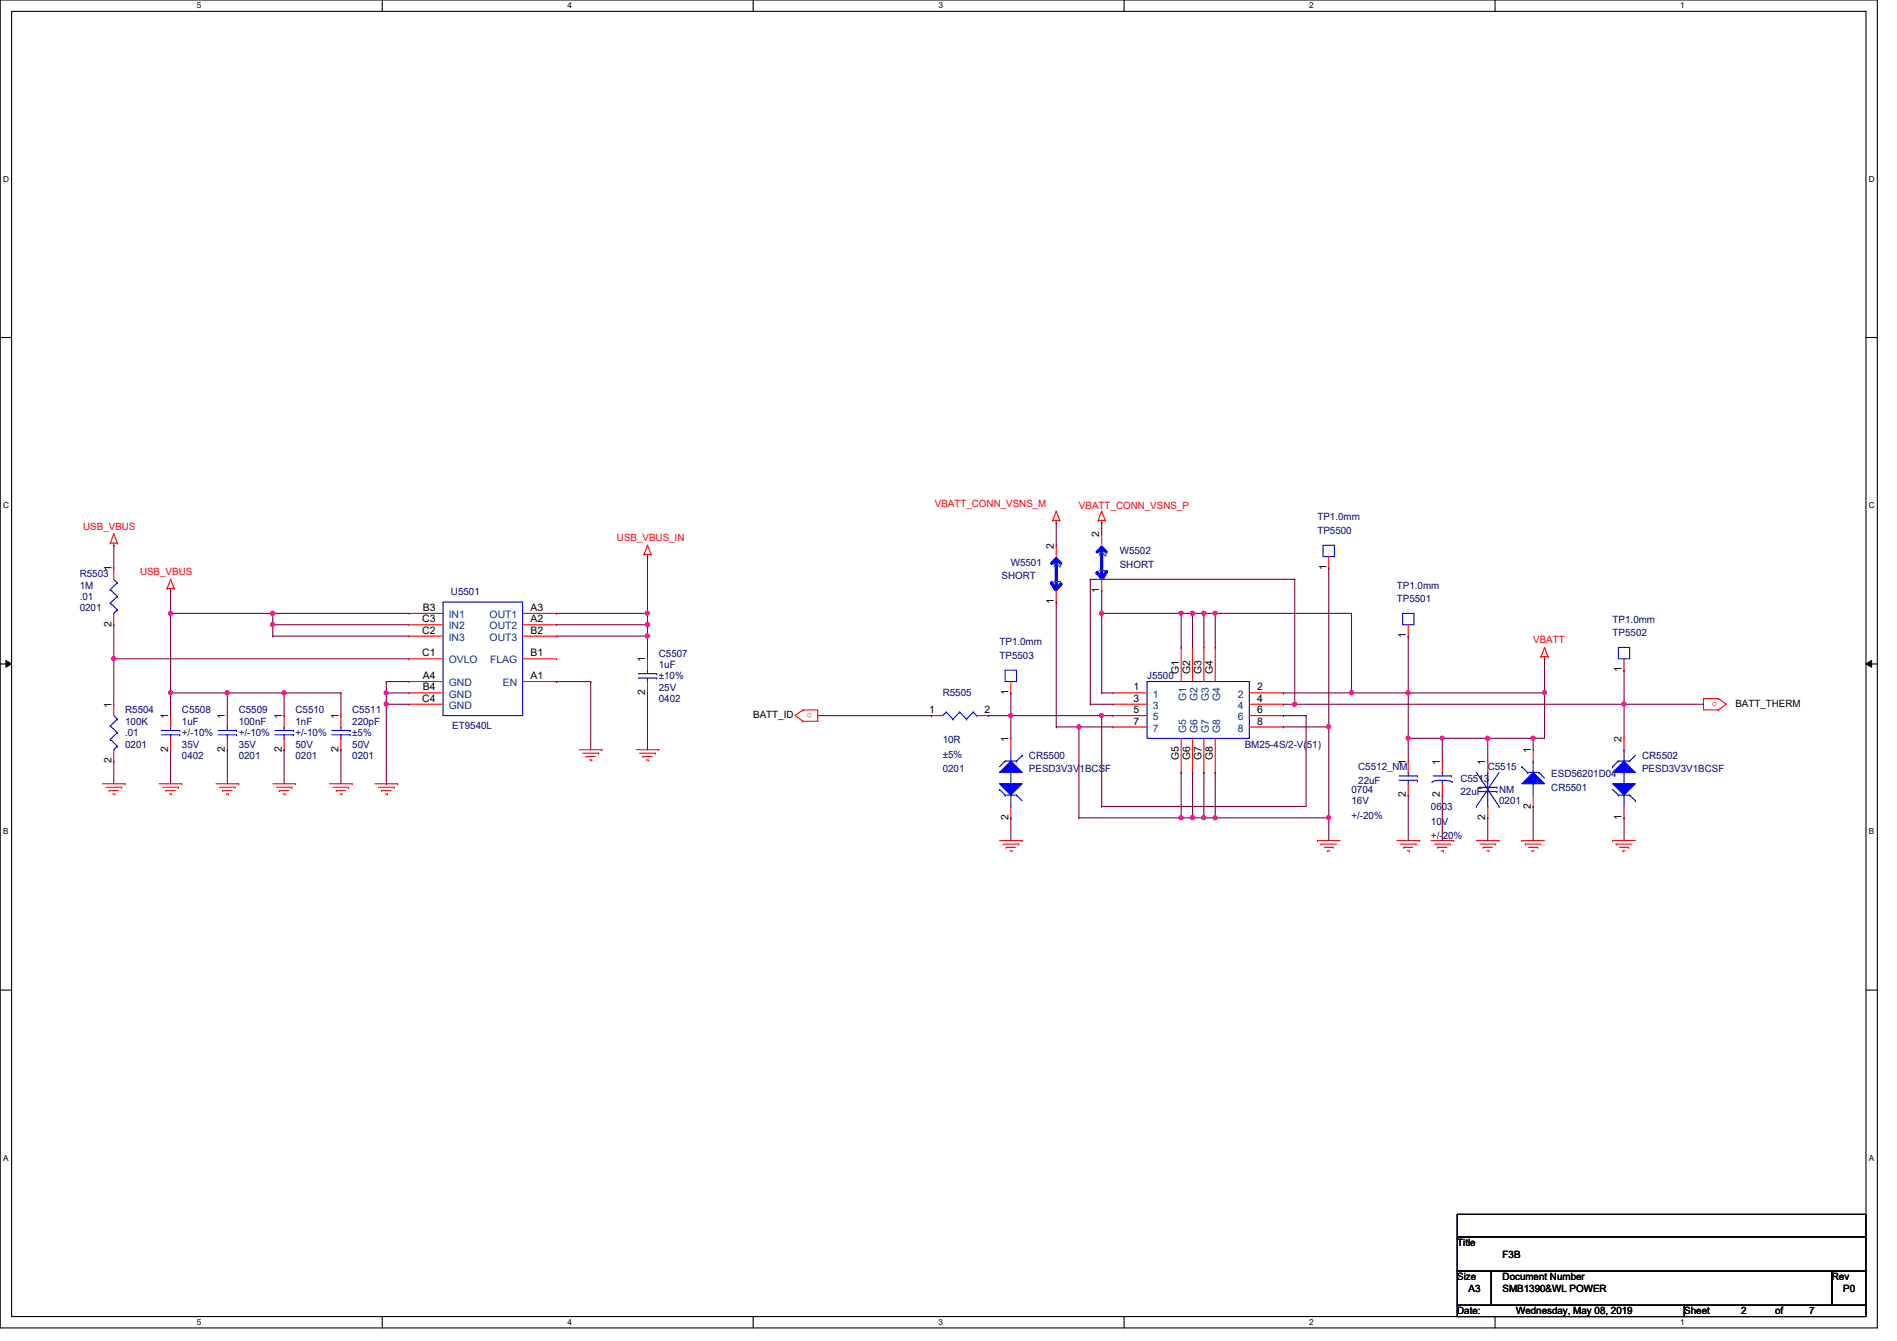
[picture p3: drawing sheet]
<svg xmlns="http://www.w3.org/2000/svg" width="297mm" height="210mm" viewBox="0 0 297 210" stroke-linecap="round" stroke-linejoin="round" font-family="sans-serif">
<path d="M0 0h294v207.9h-294zM1.8 1.8h290.4v204.3h-290.4z" fill="none" stroke="#000" stroke-width=".17"/>
<g fill="#fff">
<path d="M30.8 .2h.7v1.4h-.7z"/>
<path d="M30.8 206.2h.7v1.4h-.7z"/>
</g>
<path d="M59.9 0v1.8M59.9 206.1v1.8" fill="none" stroke="#000" stroke-width=".17"/>
<g fill="#fff">
<path d="M88.9 .2h.6v1.4h-.6z"/>
<path d="M88.9 206.2h.6v1.4h-.6z"/>
</g>
<path d="M117.9 0v1.8M117.9 206.1v1.8" fill="none" stroke="#000" stroke-width=".17"/>
<g fill="#fff">
<path d="M146.9 .2h.7v1.4h-.7z"/>
<path d="M146.9 206.2h.7v1.4h-.7z"/>
</g>
<path d="M176 0v1.8M176 206.1v1.8" fill="none" stroke="#000" stroke-width=".17"/>
<g fill="#fff">
<path d="M205 .2h.7v1.4h-.7z"/>
<path d="M205 206.2h.7v1.4h-.7z"/>
</g>
<path d="M234.1 0v1.8M234.1 206.1v1.8" fill="none" stroke="#000" stroke-width=".17"/>
<g fill="#fff">
<path d="M263.1 .2h.7v1.4h-.7z"/>
<path d="M263.1 206.2h.7v1.4h-.7z"/>
<path d="M.5 27.3h.9v1.4h-.9z"/>
<path d="M292.6 27.3h.9v1.4h-.9z"/>
<path d="M.5 78.4h.9v1.4h-.9z"/>
<path d="M292.6 78.4h.9v1.4h-.9z"/>
</g>
<path d="M0 52.8h1.8M292.2 52.8h1.8" fill="none" stroke="#000" stroke-width=".17"/>
<g fill="#fff">
<path d="M.5 129.5h.8v1.4h-.8z"/>
<path d="M292.6 129.5h.9v1.4h-.9z"/>
</g>
<path d="M0 103.9h1.8M292.2 103.9h1.8" fill="none" stroke="#000" stroke-width=".17"/>
<path d="M.9 103.4l.9 .5-.9 .5zM292.2 103.9l.9-.5v1z" fill="#000"/>
<path d="M.9 103.4l.9 .5-.9 .5zM292.2 103.9l.9-.5v1z" fill="none" stroke="#000" stroke-width=".16"/>
<g fill="#fff">
<path d="M.5 180.5h.8v1.4h-.8z"/>
<path d="M292.6 180.5h.9v1.4h-.9z"/>
</g>
<path d="M0 155h1.8M292.2 155h1.8M228.2 190.1h64v3.5h-64zM228.2 193.6h64v5.4h-64zM228.2 199h5.3v5.3h-5.3zM233.5 199h53.3v5.3h-53.3zM286.8 199h5.4v5.3h-5.4zM228.2 204.3h35.5v1.8h-35.5zM263.7 204.3h28.5v1.8h-28.5z" fill="none" stroke="#000" stroke-width=".17"/>
<g fill="none" stroke="#f00" stroke-width=".17">
<path d="M17.3 85h.1M17.3 85h1.1M17.8 85.3h.1M17.8 83.6h.1M17.8 85v.3M17.8 83.6l.6 1.4M17.8 83.6l-.5 1.4M18.4 85h.1M26.2 92.1h.1M26.2 92.1h1.1M26.7 92.5h.1M26.7 90.7h.1"/>
<path d="M26.7 92.1v.4M26.7 90.7l.6 1.4M26.7 90.7l-.5 1.4M27.3 92.1h.1M100.8 86.8h.1M100.8 86.8h1.1M101.4 87.1h.1M101.4 85.3h.1M101.4 86.8v.3M101.4 85.3l.5 1.5M101.4 85.3l-.6 1.5M101.9 86.8h.1"/>
<path d="M164.8 81.4h.1M164.8 81.4h1.1M165.4 81.8h.1M165.4 80h.1M165.4 81.4v.4M165.4 80l-.6 1.4M165.4 80l.5 1.4M165.9 81.4h.1M172 81.4h.1M172 81.4h1.1M172.5 81.8h.1M172.5 80h.1"/>
<path d="M172.5 81.4v.4M172.5 80l-.5 1.4M172.5 80l.6 1.4M173.1 81.4h.1M53.4 112h.1M53.4 117.3h.1M53.4 112v1.8M53.4 115.6v1.7M90.7 117.3h3.6M91.3 117.9h2.4M91.8 118.4h.1M91.8 118.4h1.4"/>
<path d="M92.3 119h.4M92.7 119h.1M93.7 117.9h.1M94.3 117.3h.1M99.6 117.3h3.6M100.2 117.9h2.4M100.7 118.4h.1M100.7 118.4h1.4M101.2 119h.4M101.6 119h.1M102.6 117.9h.1M103.2 117.3h.1"/>
<path d="M125.7 112.9h.1M125.7 111.1h.1M125.7 111.1h2.4v1.8h-2.4M125.7 111.1l-1.2 .9 1.2 .9M241.3 102.8h.1M241.3 102.8h1.1M241.8 103.1h.1M241.8 101.3h.1M241.8 102.8v.3M241.8 101.3l-.5 1.5M241.8 101.3l.6 1.5M242.4 102.8h.1"/>
<path d="M269.1 111.1h.1M269.1 109.3h.1M269.1 109.3h-2.4v1.8h2.4M269.1 109.3l1.2 .9-1.2 .9M16 122.7h3.6M16.6 123.2h2.4M17.1 123.7h.1M17.1 123.7h1.4M17.6 124.3h.4M18 124.3h.1M19 123.2h.1M19.6 122.7h.1"/>
<path d="M24.9 122.7h3.6M25.5 123.2h2.4M26 123.7h.1M26 123.7h1.4M26.5 124.3h.4M26.9 124.3h.1M27.9 123.2h.1M28.5 122.7h.1M33.8 122.7h3.6M34.4 123.2h2.4M34.9 123.7h.1M34.9 123.7h1.4"/>
<path d="M35.4 124.3h.4M35.8 124.3h.1M36.8 123.2h.1M37.4 122.7h.1M42.7 122.7h3.6M43.3 123.2h2.4M43.8 123.7h.1M43.8 123.7h1.4M44.3 124.3h.4M44.7 124.3h.1M45.7 123.2h.1M46.3 122.7h.1"/>
<path d="M51.6 122.7h3.6M52.2 123.2h2.4M52.7 123.7h.1M52.7 123.7h1.4M53.2 124.3h.3M53.5 124.3h.1M54.6 123.2h.1M55.2 122.7h.1M58.7 122.7h3.6M59.3 123.2h2.4M59.8 123.7h.1M59.8 123.7h1.4"/>
<path d="M60.3 124.3h.4M60.7 124.3h.1M61.7 123.2h.1M62.3 122.7h.1M156.5 131.6h3.6M157.1 132.1h2.4M157.6 132.6h.1M157.6 132.6h1.4M158.1 133.2h.4M158.5 133.2h.1M159.5 132.1h.1M160.1 131.6h.1"/>
<path d="M206.3 131.6h.1M206.3 131.6h3.5M206.8 132.1h.1M206.8 132.1h2.5M207.3 132.6h1.5M207.9 133.2h.1M207.9 133.2h.3M208.8 132.6h.1M218.7 131.6h3.6M219.3 132.1h2.4M219.8 132.6h.1M219.8 132.6h1.4"/>
<path d="M220.3 133.2h.4M220.7 133.2h.1M221.7 132.1h.1M222.3 131.6h.1M224.1 131.6h3.5M224.6 132.1h2.5M225.1 132.6h.1M225.1 132.6h1.5M225.7 133.2h.3M226 133.2h.1M227.1 132.1h.1M227.6 131.6h.1"/>
<path d="M231.2 131.6h3.5M231.7 132.1h2.5M232.2 132.6h.1M232.2 132.6h1.5M232.8 133.2h.3M233.1 133.2h.1M234.2 132.1h.1M234.7 131.6h.1M238.3 131.6h.1M238.3 131.6h3.5M238.8 132.1h.1M238.8 132.1h2.5"/>
<path d="M239.3 132.6h1.5M239.9 133.2h.1M239.9 133.2h.3M240.8 132.6h.1M252.5 131.6h.1M252.5 131.6h3.6M253.1 132.1h.1M253.1 132.1h2.4M253.6 132.6h1.4M254.1 133.2h.1M254.1 133.2h.4M255 132.6h.1"/>
</g>
<path d="M51.9 114.3h2.9M51.9 115h2.9M53.4 113.8h.1M53.4 115.6h.1M53.4 113.8v.5M53.4 115v.6M54.8 114.3h.1M54.8 115h.1" fill="none" stroke="#00f" stroke-width=".17"/>
<path d="M252.5 122.7h3.6l-1.8 1.8z" fill="#00f"/>
<path d="M252.5 122.7h3.6l-1.8 1.8zM252.5 123.6l.9 .9M253.4 124.5h.1M253.4 124.5h1.8M254.3 124.5h.1M254.3 120.9h.1M254.3 120.9v1.8M254.3 124.5v1.7M255.2 124.5h.1M255.2 124.5l.9 .8M256.1 125.3h.1" fill="none" stroke="#00f" stroke-width=".17"/>
<path d="M252.5 120.9l1.8-1.8 1.8 1.8z" fill="#00f"/>
<g fill="none" stroke="#00f" stroke-width=".17">
<path d="M148.2 111.5h.1M148.2 111.5l-.6 .5M148.2 111.5l1 1.1M149.2 112.6h.1M150.3 111.5h.1M150.3 111.5l-1.1 1.1M150.3 111.5l1 1.1M151.3 112.6h.1M152.4 111.5h.1M152.4 111.5l-1.1 1.1M152.4 111.5l.5 .5M152.9 112h.1"/>
<path d="M253.4 119.1h.1M253.4 119.1h1.8M253.4 119.1l-.9 .9M254.3 117.3h.1M254.3 117.3v1.8M255.2 119.1h.1M256.1 118.2l-.9 .9M252.5 120.9l1.8-1.8 1.8 1.8zM252.5 120h.1"/>
</g>
<path d="M145.8 112h.1M145.8 112h1.8M152.9 112h1.8M154.7 112h.1M254.3 115.6h.1M254.3 115.6v1.7M254.3 128h.1M254.3 126.2v1.8" fill="none" stroke="#f00" stroke-width=".17"/>
<path d="M238.3 122.7l1.8-1.8 1.7 1.8z" fill="#00f"/>
<g fill="none" stroke="#00f" stroke-width=".17">
<path d="M69.4 94.2h12.4v17.8h-12.4zM207.2 85.3h1.8v1.8h-1.8zM219.6 96h1.8v1.8h-1.8zM17.3 113.6h.1M17.3 115.7h.1M17.3 113.6l1.1 1.1M17.3 115.7l1.1 1.1M17.8 117.3h.1M17.8 112l.6 .6M18.4 112.6h.1M18.4 114.7h.1M18.4 116.8h.1"/>
<path d="M18.4 112.6l-1.1 1M18.4 114.7l-1.1 1M18.4 116.8l-.6 .5M43 114.3h2.9M43 115h2.9M44.5 113.8h.1M44.5 115.6h.1M44.5 113.8v.5M44.5 115v.6M45.9 114.3h.1M45.9 115h.1M99.9 105.5h2.9"/>
<path d="M99.9 106.1h2.9M101.4 104.9h.1M101.4 106.7h.1M101.4 104.9v.6M101.4 106.1v.6M102.8 105.5h.1M102.8 106.1h.1M179.6 106.7h16v8.9h-16zM240.1 119.1h.1M240.1 119.1v1.8M224.4 121.5h2.9M225.8 120.9h.1"/>
<path d="M225.8 122.7h.1M225.8 120.9v.6M225.8 122.1v.6M227.3 121.5h.1M227.4 122.5a2.93 2.93 0 0 0-2.1-.4 1.19 1.19 0 0 0-1.1 .4M231.2 126.2h.1M231.2 120.9l3.5 5.3M231.5 123.2h2.9M231.5 123.9h2.9M233 120.9h.1M233 126.2h.1M233 120.9v2.3"/>
<path d="M233 123.9v2.3M234.4 123.2h.1M234.4 123.9h.1M234.7 126.2h.1M234.7 120.9l-3.5 5.3M238.3 122.7l1.8-1.8 1.7 1.8zM238.3 120h.1M238.3 120l.9 .9M239.2 120.9h.1M239.2 120.9h1.8M240.1 122.7h.1M240.1 122.7v1.8"/>
<path d="M241 120.9h.1M241 120.9l.8 .9"/>
</g>
<g fill="none" stroke="#f00" stroke-width=".17">
<path d="M64 96h.1M64 97.8h.1M64 99.6h.1M64 96h5.4M64 97.8h5.4M64 99.6h5.4M81.8 96h5.4M81.8 97.8h5.4M81.8 99.6h5.4M87.2 96h.1M87.2 97.8h.1M87.2 99.6h.1"/>
<path d="M208.1 88.9h.1M208.1 87.1v1.8M220.5 99.6h.1M220.5 97.8v1.8M17.8 110.2h.1M17.8 119.1h.1M17.8 110.2v1.8M17.8 117.3v1.8M44.5 112h.1M44.5 117.3h.1M44.5 112v1.8M44.5 115.6v1.7"/>
<path d="M64 108.5h.1M64 106.7h.1M64 103.1h.1M64 110.2h.1M64 108.5h5.4M64 106.7h5.4M64 103.1h5.4M64 110.2h5.4M81.8 106.7h5.4M81.8 103.1h5.4M87.2 106.7h.1M87.2 103.1h.1"/>
<path d="M101.4 103.1h.1M101.4 108.5h.1M101.4 103.1v1.8M101.4 106.7v1.8M174.3 108.5h.1M174.3 113.8h.1M174.3 110.2h.1M174.3 112h.1M174.3 108.5h5.3M174.3 110.2h5.3M174.3 113.8h5.3M174.3 112h5.3"/>
<path d="M185 101.3h.1M185 101.3v5.4M185 115.6v5.3M186.7 101.3h.1M186.7 101.3v5.4M186.7 115.6v5.3M188.5 101.3h.1M188.5 101.3v5.4M188.5 115.6v5.3M190.3 101.3h.1M190.3 101.3v5.4M190.3 115.6v5.3"/>
<path d="M195.6 108.5h5.4M195.6 110.2h5.4M195.6 113.8h5.4M195.6 112h5.4M201 108.5h.1M201 112h.1M201 110.2h.1M201 113.8h.1M225.8 119.1h.1M225.8 119.1v1.8M233 119.1h.1M233 119.1v1.8"/>
<path d="M240.1 117.3h.1M240.1 117.3v1.8M185 120.9h.1M186.7 120.9h.1M188.5 120.9h.1M190.3 120.9h.1M225.8 124.5h.1M225.8 122.7v1.8M233 128h.1M233 126.2v1.8M240.1 126.2h.1M240.1 124.5v1.7"/>
</g>
<path d="M165.6 87.7l.5 .5" fill="none" stroke="#00f" stroke-width=".51"/>
<circle cx="165.6" cy="87.7" r=".25" fill="#00f"/>
<path d="M165.4 87.5l-.7 .7" fill="none" stroke="#00f" stroke-width=".51"/>
<circle cx="165.4" cy="87.5" r=".25" fill="#00f"/>
<path d="M165.4 88v3.9" fill="none" stroke="#00f" stroke-width=".51"/>
<circle cx="165.4" cy="88" r=".25" fill="#00f"/>
<path d="M166.1 91.4l-.7 .9" fill="none" stroke="#00f" stroke-width=".51"/>
<circle cx="166.1" cy="91.4" r=".25" fill="#00f"/>
<path d="M164.7 91.2l.5 1.1" fill="none" stroke="#00f" stroke-width=".51"/>
<circle cx="164.7" cy="91.2" r=".25" fill="#00f"/>
<path d="M165.4 94.2h.1M165.4 85.3h.1M165.4 85.3v1.8M165.4 92.5v1.7" fill="none" stroke="#f00" stroke-width=".17"/>
<path d="M172.3 85.9l-.5 .5" fill="none" stroke="#00f" stroke-width=".51"/>
<circle cx="172.3" cy="85.9" r=".25" fill="#00f"/>
<path d="M172.5 85.7l.7 .7" fill="none" stroke="#00f" stroke-width=".51"/>
<circle cx="172.5" cy="85.7" r=".25" fill="#00f"/>
<path d="M172.5 86.2v3.9" fill="none" stroke="#00f" stroke-width=".51"/>
<circle cx="172.5" cy="86.2" r=".25" fill="#00f"/>
<path d="M171.8 89.6l.7 .9" fill="none" stroke="#00f" stroke-width=".51"/>
<circle cx="171.8" cy="89.6" r=".25" fill="#00f"/>
<path d="M173.2 89.5l-.5 1" fill="none" stroke="#00f" stroke-width=".51"/>
<circle cx="173.2" cy="89.5" r=".25" fill="#00f"/>
<g fill="none" stroke="#f00" stroke-width=".17">
<path d="M17.8 88.9h.1M17.8 97.8h.1M17.8 88.9v1.8M17.8 96v1.8M172.5 92.5h.1M172.5 83.6h.1M172.5 83.6v1.7M172.5 90.7v1.8M26.7 112h.1M26.7 117.3h.1M26.7 112v1.8M26.7 115.6v1.7"/>
<path d="M35.6 112h.1M35.6 117.3h.1M35.6 112v1.8M35.6 115.6v1.7M158.3 108.5h.1M158.3 106.7v1.8M220.5 119.1h.1M220.5 119.1v1.8M254.3 104.9h.1M254.3 103.1v1.8M220.5 124.5h.1M220.5 122.7v1.8"/>
</g>
<g fill="none" stroke="#00f" stroke-width=".17">
<path d="M17.3 92.3h.1M17.3 94.4h.1M17.3 92.3l1.1 1M17.3 94.4l1.1 1.1M17.8 96h.1M17.8 90.7l.6 .5M18.4 91.2h.1M18.4 93.3h.1M18.4 95.5h.1M18.4 91.2l-1.1 1.1M18.4 93.3l-1.1 1.1M18.4 95.5l-.6 .5"/>
<path d="M25.3 114.3h2.8M25.3 115h2.8M26.7 113.8h.1M26.7 115.6h.1M26.7 113.8v.5M26.7 115v.6M28.1 114.3h.1M28.1 115h.1M34.2 114.3h2.8M34.2 115h2.8M35.6 113.8h.1M35.6 115.6h.1"/>
<path d="M35.6 113.8v.5M35.6 115v.6M37 114.3h.1M37 115h.1M157.4 104.9h1.8v1.8h-1.8zM253.4 101.3h1.8v1.8h-1.8zM219.1 121.5h2.9M219.1 122.1h2.9M220.5 120.9h.1M220.5 122.7h.1M220.5 120.9v.6M220.5 122.1v.6"/>
<path d="M222 121.5h.1M222 122.1h.1"/>
</g>
<path d="M158.3 119.1l1.8 1.8h-3.6z" fill="#00f"/>
<path d="M157.4 119.1h.1M157.4 119.1l-.9 .9M157.4 119.1h1.8M158.3 119.1l1.8 1.8h-3.6zM158.3 119.1h.1M158.3 117.3v1.8M159.2 119.1h.1M160.1 118.2h.1M160.1 118.2l-.9 .9M158.3 122.7h.1M158.3 120.9v1.8" fill="none" stroke="#00f" stroke-width=".17"/>
<path d="M156.5 122.7h3.6l-1.8 1.8z" fill="#00f"/>
<path d="M156.5 122.7h3.6l-1.8 1.8zM156.5 123.6h.1M156.5 123.6l.9 .9M157.4 124.5h.1M157.4 124.5h1.8M158.3 126.2h.1M158.3 124.5v1.7M159.2 124.5h.1M159.2 124.5l.9 .8" fill="none" stroke="#00f" stroke-width=".17"/>
<path d="M158.3 115.6h.1M158.3 115.6v1.7M158.3 128h.1M158.3 126.2v1.8" fill="none" stroke="#f00" stroke-width=".17"/>
<path d="M17.8 85.3h.1M17.8 85.3v3.6M26.7 92.5h.1M26.7 96h.1M26.7 92.5v3.5M26.7 96h16M101.4 87.1h.1M101.4 87.1v8.9" fill="none" stroke="#800040" stroke-width=".17"/>
<circle cx="42.7" cy="96" r=".32" fill="#f0f"/>
<circle cx="42.7" cy="96" r=".32" fill="none" stroke="#f0f" stroke-width=".17"/>
<path d="M26.7 96h.1M26.7 96v12.5" fill="none" stroke="#800040" stroke-width=".17"/>
<circle cx="26.7" cy="108.4" r=".32" fill="#f0f"/>
<circle cx="26.7" cy="108.4" r=".32" fill="none" stroke="#f0f" stroke-width=".17"/>
<circle cx="26.7" cy="96" r=".32" fill="#f0f"/>
<circle cx="26.7" cy="96" r=".32" fill="none" stroke="#f0f" stroke-width=".17"/>
<path d="M42.7 96h.1M42.7 96v1.8M42.7 96h21.3M87.2 96h14.2M101.4 96h.1" fill="none" stroke="#800040" stroke-width=".17"/>
<circle cx="101.4" cy="96" r=".32" fill="#f0f"/>
<circle cx="101.4" cy="96" r=".32" fill="none" stroke="#f0f" stroke-width=".17"/>
<path d="M17.8 97.8h.1M17.8 97.8v5.3M42.7 97.8h.1M42.7 97.8h21.3M101.4 96h.1M101.4 96v1.8" fill="none" stroke="#800040" stroke-width=".17"/>
<circle cx="42.7" cy="97.8" r=".32" fill="#f0f"/>
<circle cx="42.7" cy="97.8" r=".32" fill="none" stroke="#f0f" stroke-width=".17"/>
<path d="M42.7 97.8h.1M42.7 97.8v1.8M87.2 97.8h14.2M101.4 97.8h.1" fill="none" stroke="#800040" stroke-width=".17"/>
<circle cx="101.4" cy="97.8" r=".32" fill="#f0f"/>
<circle cx="101.4" cy="97.8" r=".32" fill="none" stroke="#f0f" stroke-width=".17"/>
<path d="M42.7 99.6h.1M42.7 99.6h21.3M87.2 99.6h14.2M101.4 97.8h.1M101.4 99.6h.1M101.4 97.8v1.8" fill="none" stroke="#800040" stroke-width=".17"/>
<circle cx="101.4" cy="99.5" r=".32" fill="#f0f"/>
<circle cx="101.4" cy="99.5" r=".32" fill="none" stroke="#f0f" stroke-width=".17"/>
<path d="M101.4 99.6h.1M101.4 99.6v3.5M17.8 103.1h.1M17.8 103.1h46.2M17.8 103.1v7.1" fill="none" stroke="#800040" stroke-width=".17"/>
<circle cx="17.8" cy="103.1" r=".32" fill="#f0f"/>
<circle cx="17.8" cy="103.1" r=".32" fill="none" stroke="#f0f" stroke-width=".17"/>
<path d="M26.7 108.5h.1M26.7 108.5h17.8M26.7 108.5v3.5M35.6 108.5h.1M35.6 108.5v3.5" fill="none" stroke="#800040" stroke-width=".17"/>
<circle cx="44.5" cy="108.4" r=".32" fill="#f0f"/>
<circle cx="44.5" cy="108.4" r=".32" fill="none" stroke="#f0f" stroke-width=".17"/>
<circle cx="35.6" cy="108.4" r=".32" fill="#f0f"/>
<circle cx="35.6" cy="108.4" r=".32" fill="none" stroke="#f0f" stroke-width=".17"/>
<g fill="none" stroke="#800040" stroke-width=".17">
<path d="M17.8 119.1h.1M17.8 119.1v3.6M26.7 117.3h.1M26.7 117.3v5.4M35.6 117.3h.1M35.6 117.3v5.4M44.5 108.5h.1M44.5 117.3h.1M44.5 108.5v3.5M44.5 117.3v5.4M44.5 108.5h8.9M53.4 108.5h.1"/>
<path d="M53.4 117.3h.1M53.4 108.5v3.5M53.4 117.3v5.4M60.5 110.2h.1M60.5 108.5h.1M60.5 108.5h3.5M60.5 108.5v1.7M101.4 108.5h.1M101.4 108.5v8.8M220.5 108.5h.1M220.5 115.6h.1M220.5 108.5h21.3"/>
<path d="M220.5 108.5v7.1M220.5 115.6h5.3M225.8 115.6h.1M225.8 115.6v3.5"/>
</g>
<circle cx="225.8" cy="115.5" r=".32" fill="#f0f"/>
<circle cx="225.8" cy="115.5" r=".32" fill="none" stroke="#f0f" stroke-width=".17"/>
<circle cx="220.5" cy="115.5" r=".32" fill="#f0f"/>
<circle cx="220.5" cy="115.5" r=".32" fill="none" stroke="#f0f" stroke-width=".17"/>
<path d="M220.5 99.6h.1M220.5 99.6v8.9M220.5 115.6h.1M220.5 115.6v3.5M225.8 115.6h7.2M233 115.6h.1M240.1 115.6h.1M240.1 115.6v1.7" fill="none" stroke="#800040" stroke-width=".17"/>
<circle cx="220.5" cy="108.4" r=".32" fill="#f0f"/>
<circle cx="220.5" cy="108.4" r=".32" fill="none" stroke="#f0f" stroke-width=".17"/>
<path d="M240.1 115.6h.1M240.1 115.6h1.7" fill="none" stroke="#800040" stroke-width=".17"/>
<circle cx="240" cy="115.5" r=".32" fill="#f0f"/>
<circle cx="240" cy="115.5" r=".32" fill="none" stroke="#f0f" stroke-width=".17"/>
<path d="M185 120.9h.1M185 128h.1M185 120.9v7.1M185 128h1.7" fill="none" stroke="#800040" stroke-width=".17"/>
<circle cx="186.7" cy="128" r=".32" fill="#f0f"/>
<circle cx="186.7" cy="128" r=".32" fill="none" stroke="#f0f" stroke-width=".17"/>
<circle cx="184.9" cy="128" r=".32" fill="#f0f"/>
<circle cx="184.9" cy="128" r=".32" fill="none" stroke="#f0f" stroke-width=".17"/>
<g fill="none" stroke="#800040" stroke-width=".17">
<path d="M170.7 90.7h.1M170.7 90.7v19.5M172.5 92.5h.1M172.5 92.5v3.5M211.6 96h.1M211.6 96v12.5M170.7 110.2h.1M170.7 110.2h3.6M172.5 108.5h.1M172.5 108.5h1.8M201 112h.1M201 112h3.5"/>
<path d="M211.6 108.5h.1M211.6 108.5h8.9"/>
</g>
<circle cx="211.6" cy="108.4" r=".32" fill="#f0f"/>
<circle cx="211.6" cy="108.4" r=".32" fill="none" stroke="#f0f" stroke-width=".17"/>
<path d="M165.4 113.8h.1M165.4 113.8h3.5M168.9 113.8h.1M168.9 113.8v14.2M204.5 112h.1M204.5 112v14.2" fill="none" stroke="#800040" stroke-width=".17"/>
<circle cx="168.9" cy="113.8" r=".32" fill="#f0f"/>
<circle cx="168.9" cy="113.8" r=".32" fill="none" stroke="#f0f" stroke-width=".17"/>
<path d="M208.1 113.8h.1M208.1 113.8v17.8M168.9 128h.1M168.9 128h16.1M208.1 128h.1" fill="none" stroke="#800040" stroke-width=".17"/>
<circle cx="208" cy="128" r=".32" fill="#f0f"/>
<circle cx="208" cy="128" r=".32" fill="none" stroke="#f0f" stroke-width=".17"/>
<path d="M172.5 96h.1M172.5 96h12.5M254.3 110.2h.1M254.3 104.9h.1M254.3 104.9v10.7M254.3 110.2h12.4M254.3 128h.1M254.3 128v3.6" fill="none" stroke="#800040" stroke-width=".17"/>
<circle cx="254.3" cy="110.2" r=".32" fill="#f0f"/>
<circle cx="254.3" cy="110.2" r=".32" fill="none" stroke="#f0f" stroke-width=".17"/>
<path d="M165.4 94.2h.1M165.4 94.2v19.6M172.5 81.8h.1M172.5 96h.1M172.5 81.8v1.8M172.5 96v12.5M201 110.2h.1M201 113.8h.1M201 108.5h.1M201 110.2h1.7M201 113.8h7.1M201 108.5h10.6" fill="none" stroke="#800040" stroke-width=".17"/>
<circle cx="172.5" cy="96" r=".32" fill="#f0f"/>
<circle cx="172.5" cy="96" r=".32" fill="none" stroke="#f0f" stroke-width=".17"/>
<path d="M208.1 88.9h.1M208.1 88.9v24.9" fill="none" stroke="#800040" stroke-width=".17"/>
<circle cx="208" cy="113.8" r=".32" fill="#f0f"/>
<circle cx="208" cy="113.8" r=".32" fill="none" stroke="#f0f" stroke-width=".17"/>
<path d="M165.4 81.8h.1M165.4 81.8v3.5M154.7 112h.1M154.7 112h3.6M241.8 103.1h.1M241.8 103.1v5.4M220.5 124.5h.1M220.5 124.5v7.1M225.8 124.5h.1M225.8 124.5v7.1M240.1 126.2h.1M240.1 126.2v5.4" fill="none" stroke="#800040" stroke-width=".17"/>
<circle cx="241.8" cy="108.4" r=".32" fill="#f0f"/>
<circle cx="241.8" cy="108.4" r=".32" fill="none" stroke="#f0f" stroke-width=".17"/>
<g fill="none" stroke="#800040" stroke-width=".17">
<path d="M128.1 112h17.7M145.8 112h.1M158.3 108.5h.1M158.3 112h.1M158.3 108.5v3.5M158.3 112h16M168.9 113.8h.1M168.9 113.8h5.4M172.5 112h.1M241.8 108.5h.1M241.8 108.5v7.1M158.3 128h.1"/>
<path d="M158.3 128v3.6"/>
</g>
<circle cx="172.5" cy="112" r=".32" fill="#f0f"/>
<circle cx="172.5" cy="112" r=".32" fill="none" stroke="#f0f" stroke-width=".17"/>
<circle cx="158.3" cy="112" r=".32" fill="#f0f"/>
<circle cx="158.3" cy="112" r=".32" fill="none" stroke="#f0f" stroke-width=".17"/>
<path d="M190.3 96h.1M190.3 96v5.3M190.3 96h21.3M158.3 112h.1M158.3 112v3.6M172.5 112h.1M172.5 112v14.2M172.5 126.2h.1M172.5 126.2h32" fill="none" stroke="#800040" stroke-width=".17"/>
<circle cx="190.3" cy="96" r=".32" fill="#f0f"/>
<circle cx="190.3" cy="96" r=".32" fill="none" stroke="#f0f" stroke-width=".17"/>
<path d="M170.7 90.7h.1M170.7 90.7h32M188.5 96h.1M188.5 96v5.3M188.5 96h1.8M202.7 90.7h.1M202.7 90.7v19.5" fill="none" stroke="#800040" stroke-width=".17"/>
<circle cx="202.7" cy="110.2" r=".32" fill="#f0f"/>
<circle cx="202.7" cy="110.2" r=".32" fill="none" stroke="#f0f" stroke-width=".17"/>
<path d="M186.7 96h.1M186.7 96v5.3M186.7 96h1.8M202.7 110.2h.1M202.7 110.2h51.6" fill="none" stroke="#800040" stroke-width=".17"/>
<circle cx="188.5" cy="96" r=".32" fill="#f0f"/>
<circle cx="188.5" cy="96" r=".32" fill="none" stroke="#f0f" stroke-width=".17"/>
<path d="M185 96h.1M185 96v5.3M185 96h1.7" fill="none" stroke="#800040" stroke-width=".17"/>
<circle cx="186.7" cy="96" r=".32" fill="#f0f"/>
<circle cx="186.7" cy="96" r=".32" fill="none" stroke="#f0f" stroke-width=".17"/>
<circle cx="184.9" cy="96" r=".32" fill="#f0f"/>
<circle cx="184.9" cy="96" r=".32" fill="none" stroke="#f0f" stroke-width=".17"/>
<path d="M190.3 120.9h.1M190.3 128h.1M190.3 120.9v7.1M190.3 128h17.8" fill="none" stroke="#800040" stroke-width=".17"/>
<circle cx="190.3" cy="128" r=".32" fill="#f0f"/>
<circle cx="190.3" cy="128" r=".32" fill="none" stroke="#f0f" stroke-width=".17"/>
<path d="M188.5 120.9h.1M188.5 120.9v7.1" fill="none" stroke="#800040" stroke-width=".17"/>
<circle cx="188.5" cy="128" r=".32" fill="#f0f"/>
<circle cx="188.5" cy="128" r=".32" fill="none" stroke="#f0f" stroke-width=".17"/>
<path d="M233 115.6h.1M233 115.6v3.5M186.7 120.9h.1M186.7 128h.1M186.7 128h3.6M186.7 120.9v7.1M188.5 128h.1M233 128h.1M233 128v3.6" fill="none" stroke="#800040" stroke-width=".17"/>
<circle cx="232.9" cy="115.5" r=".32" fill="#f0f"/>
<circle cx="232.9" cy="115.5" r=".32" fill="none" stroke="#f0f" stroke-width=".17"/>
<path d="M60.5 106.7h.1M60.5 108.5h.1M60.5 106.7h3.5M60.5 106.7v1.8M87.2 106.7h.1M87.2 106.7h5.3M92.5 106.7h.1M92.5 106.7v10.6M233 115.6h7.1M240.1 115.6h.1" fill="none" stroke="#800040" stroke-width=".17"/>
<circle cx="60.5" cy="108.4" r=".32" fill="#f0f"/>
<circle cx="60.5" cy="108.4" r=".32" fill="none" stroke="#f0f" stroke-width=".17"/>
<path d="M60.5 110.2h.1M60.5 110.2h3.5M60.5 110.2v12.5M60.5 122.7h.1" fill="none" stroke="#800040" stroke-width=".17"/>
<circle cx="60.5" cy="110.2" r=".32" fill="#f0f"/>
<circle cx="60.5" cy="110.2" r=".32" fill="none" stroke="#f0f" stroke-width=".17"/>
<circle cx="42.7" cy="96" r=".32" fill="#f0f"/>
<circle cx="42.7" cy="96" r=".32" fill="none" stroke="#f0f" stroke-width=".17"/>
<circle cx="26.7" cy="108.4" r=".32" fill="#f0f"/>
<circle cx="26.7" cy="108.4" r=".32" fill="none" stroke="#f0f" stroke-width=".17"/>
<circle cx="26.7" cy="96" r=".32" fill="#f0f"/>
<circle cx="26.7" cy="96" r=".32" fill="none" stroke="#f0f" stroke-width=".17"/>
<circle cx="101.4" cy="96" r=".32" fill="#f0f"/>
<circle cx="101.4" cy="96" r=".32" fill="none" stroke="#f0f" stroke-width=".17"/>
<circle cx="42.7" cy="97.8" r=".32" fill="#f0f"/>
<circle cx="42.7" cy="97.8" r=".32" fill="none" stroke="#f0f" stroke-width=".17"/>
<circle cx="101.4" cy="97.8" r=".32" fill="#f0f"/>
<circle cx="101.4" cy="97.8" r=".32" fill="none" stroke="#f0f" stroke-width=".17"/>
<circle cx="101.4" cy="99.5" r=".32" fill="#f0f"/>
<circle cx="101.4" cy="99.5" r=".32" fill="none" stroke="#f0f" stroke-width=".17"/>
<circle cx="17.8" cy="103.1" r=".32" fill="#f0f"/>
<circle cx="17.8" cy="103.1" r=".32" fill="none" stroke="#f0f" stroke-width=".17"/>
<circle cx="44.5" cy="108.4" r=".32" fill="#f0f"/>
<circle cx="44.5" cy="108.4" r=".32" fill="none" stroke="#f0f" stroke-width=".17"/>
<circle cx="35.6" cy="108.4" r=".32" fill="#f0f"/>
<circle cx="35.6" cy="108.4" r=".32" fill="none" stroke="#f0f" stroke-width=".17"/>
<circle cx="225.8" cy="115.5" r=".32" fill="#f0f"/>
<circle cx="225.8" cy="115.5" r=".32" fill="none" stroke="#f0f" stroke-width=".17"/>
<circle cx="220.5" cy="115.5" r=".32" fill="#f0f"/>
<circle cx="220.5" cy="115.5" r=".32" fill="none" stroke="#f0f" stroke-width=".17"/>
<circle cx="220.5" cy="108.4" r=".32" fill="#f0f"/>
<circle cx="220.5" cy="108.4" r=".32" fill="none" stroke="#f0f" stroke-width=".17"/>
<circle cx="240" cy="115.5" r=".32" fill="#f0f"/>
<circle cx="240" cy="115.5" r=".32" fill="none" stroke="#f0f" stroke-width=".17"/>
<circle cx="186.7" cy="128" r=".32" fill="#f0f"/>
<circle cx="186.7" cy="128" r=".32" fill="none" stroke="#f0f" stroke-width=".17"/>
<circle cx="184.9" cy="128" r=".32" fill="#f0f"/>
<circle cx="184.9" cy="128" r=".32" fill="none" stroke="#f0f" stroke-width=".17"/>
<circle cx="211.6" cy="108.4" r=".32" fill="#f0f"/>
<circle cx="211.6" cy="108.4" r=".32" fill="none" stroke="#f0f" stroke-width=".17"/>
<circle cx="168.9" cy="113.8" r=".32" fill="#f0f"/>
<circle cx="168.9" cy="113.8" r=".32" fill="none" stroke="#f0f" stroke-width=".17"/>
<circle cx="208" cy="128" r=".32" fill="#f0f"/>
<circle cx="208" cy="128" r=".32" fill="none" stroke="#f0f" stroke-width=".17"/>
<circle cx="254.3" cy="110.2" r=".32" fill="#f0f"/>
<circle cx="254.3" cy="110.2" r=".32" fill="none" stroke="#f0f" stroke-width=".17"/>
<circle cx="172.5" cy="96" r=".32" fill="#f0f"/>
<circle cx="172.5" cy="96" r=".32" fill="none" stroke="#f0f" stroke-width=".17"/>
<circle cx="208" cy="113.8" r=".32" fill="#f0f"/>
<circle cx="208" cy="113.8" r=".32" fill="none" stroke="#f0f" stroke-width=".17"/>
<circle cx="241.8" cy="108.4" r=".32" fill="#f0f"/>
<circle cx="241.8" cy="108.4" r=".32" fill="none" stroke="#f0f" stroke-width=".17"/>
<circle cx="172.5" cy="112" r=".32" fill="#f0f"/>
<circle cx="172.5" cy="112" r=".32" fill="none" stroke="#f0f" stroke-width=".17"/>
<circle cx="158.3" cy="112" r=".32" fill="#f0f"/>
<circle cx="158.3" cy="112" r=".32" fill="none" stroke="#f0f" stroke-width=".17"/>
<circle cx="190.3" cy="96" r=".32" fill="#f0f"/>
<circle cx="190.3" cy="96" r=".32" fill="none" stroke="#f0f" stroke-width=".17"/>
<circle cx="202.7" cy="110.2" r=".32" fill="#f0f"/>
<circle cx="202.7" cy="110.2" r=".32" fill="none" stroke="#f0f" stroke-width=".17"/>
<circle cx="188.5" cy="96" r=".32" fill="#f0f"/>
<circle cx="188.5" cy="96" r=".32" fill="none" stroke="#f0f" stroke-width=".17"/>
<circle cx="186.7" cy="96" r=".32" fill="#f0f"/>
<circle cx="186.7" cy="96" r=".32" fill="none" stroke="#f0f" stroke-width=".17"/>
<circle cx="184.9" cy="96" r=".32" fill="#f0f"/>
<circle cx="184.9" cy="96" r=".32" fill="none" stroke="#f0f" stroke-width=".17"/>
<circle cx="190.3" cy="128" r=".32" fill="#f0f"/>
<circle cx="190.3" cy="128" r=".32" fill="none" stroke="#f0f" stroke-width=".17"/>
<circle cx="188.5" cy="128" r=".32" fill="#f0f"/>
<circle cx="188.5" cy="128" r=".32" fill="none" stroke="#f0f" stroke-width=".17"/>
<circle cx="232.9" cy="115.5" r=".32" fill="#f0f"/>
<circle cx="232.9" cy="115.5" r=".32" fill="none" stroke="#f0f" stroke-width=".17"/>
<circle cx="60.5" cy="108.4" r=".32" fill="#f0f"/>
<circle cx="60.5" cy="108.4" r=".32" fill="none" stroke="#f0f" stroke-width=".17"/>
<circle cx="60.5" cy="110.2" r=".32" fill="#f0f"/>
<circle cx="60.5" cy="110.2" r=".32" fill="none" stroke="#f0f" stroke-width=".17"/>
<g font-size="1.6" fill="#f00">
<text x="13" y="82.9">USB_VBUS</text>
<text x="146.4" y="79.3">VBATT_CONN_VSNS_M</text>
<text x="168.9" y="79.7">VBATT_CONN_VSNS_P</text>
<text x="96.6" y="84.7">USB_VBUS_IN</text>
<text x="21.9" y="90">USB_VBUS</text>
<text x="240.1" y="100.7">VBATT</text>
<text x="127.2" y="111.6" transform="rotate(180 127.2 111.6)">o</text>
<text x="268.9" y="109.8" transform="rotate(180 268.9 109.8)">o</text>
</g>
<g font-size="1.6" fill="#000080">
<text x="206.3" y="83.6">TP5500</text>
<text x="206.3" y="81.4">TP1.0mm</text>
<text x="158.3" y="88.6">W5501</text>
<text x="175.3" y="86.8">W5502</text>
<text x="175.3" y="88.9">SHORT</text>
<text x="12.5" y="90.3">R5503</text>
<text x="12.5" y="92.1">1M</text>
<text x="12.5" y="93.9">.01</text>
<text x="12.5" y="95.7">0201</text>
<text x="70.6" y="93.2">U5501</text>
<text x="156.8" y="90.7">SHORT</text>
<text x="218.7" y="94.2">TP5501</text>
<text x="218.7" y="92.1">TP1.0mm</text>
<text x="156.5" y="101">TP1.0mm</text>
<text x="252.5" y="99.6">TP5502</text>
<text x="252.5" y="97.5">TP1.0mm</text>
<text x="103.2" y="102.8">C5507</text>
<text x="103.2" y="104.6">1uF</text>
<text x="103.2" y="106.3">±10%</text>
<text x="156.5" y="103.1">TP5503</text>
<text x="179.6" y="106.3">J5500</text>
<text x="19.6" y="111.7">R5504</text>
<text x="19.6" y="113.5">100K</text>
<text x="28.5" y="111.7">C5508</text>
<text x="28.5" y="113.5">1uF</text>
<text x="37.4" y="111.7">C5509</text>
<text x="37.4" y="113.5">100nF</text>
<text x="46.3" y="111.7">C5510</text>
<text x="46.3" y="113.5">1nF</text>
<text x="55.2" y="111.7">C5511</text>
<text x="55.2" y="113.5">220pF</text>
<text x="103.2" y="109.9">0402</text>
<text x="103.2" y="108.1">25V</text>
<text x="147.6" y="109">R5505</text>
<text x="19.6" y="115.2">.01</text>
<text x="19.6" y="117">0201</text>
<text x="28.5" y="118.8">0402</text>
<text x="28.5" y="117">35V</text>
<text x="28.5" y="115.2">+/-10%</text>
<text x="37.4" y="118.8">0201</text>
<text x="37.4" y="117">35V</text>
<text x="37.4" y="115.2">+/-10%</text>
<text x="46.3" y="118.8">0201</text>
<text x="46.3" y="117">50V</text>
<text x="46.3" y="115.2">+/-10%</text>
<text x="55.2" y="118.8">0201</text>
<text x="55.2" y="117">50V</text>
<text x="55.2" y="115.2">±5%</text>
<text x="70.8" y="114.2">ET9540L</text>
<text x="147.6" y="116.3">10R</text>
<text x="147.6" y="118.6">±5%</text>
<text x="161.1" y="118.8">CR5500</text>
<text x="194.9" y="117">BM25-4S/2-V(51)</text>
<text x="257.1" y="118.8">CR5502</text>
<text x="147.6" y="120.9">0201</text>
<text x="161.1" y="120.9">PESD3V3V1BCSF</text>
<text x="211.6" y="124.1">0704</text>
<text x="211.6" y="125.9">16V</text>
<text x="212.7" y="120.6">C5512_NM</text>
<text x="212.7" y="122.7">22uF</text>
<text x="228.7" y="122.3">C5513</text>
<text x="228.7" y="124.5">22uF</text>
<text x="233" y="120.6">C5515</text>
<text x="234.7" y="124.1">NM</text>
<text x="234.7" y="125.9">0201</text>
<text x="242.9" y="123.8">CR5501</text>
<text x="242.9" y="121.6">ESD56201D04</text>
<text x="257.1" y="120.9">PESD3V3V1BCSF</text>
<text x="211.6" y="128.2">+/-20%</text>
<text x="224.1" y="126.8">0603</text>
<text x="224.1" y="129.1">10V</text>
<text x="224.1" y="131.4">+/-20%</text>
</g>
<g font-size="1.6">
<text x="17.4" y="89.5" transform="rotate(-90 17.4 89.5)">1</text>
<text x="165" y="85.9" transform="rotate(-90 165 85.9)">2</text>
<text x="172.1" y="84.1" transform="rotate(-90 172.1 84.1)">2</text>
<text x="207.7" y="89.2" transform="rotate(-90 207.7 89.2)">1</text>
<text x="66.2" y="95.6">B3</text>
<text x="83.1" y="95.6">A3</text>
<text x="165" y="94.6" transform="rotate(-90 165 94.6)">1</text>
<text x="172.1" y="92.8" transform="rotate(-90 172.1 92.8)">1</text>
<text x="17.4" y="98.1" transform="rotate(-90 17.4 98.1)">2</text>
<text x="66.1" y="97.4">C3</text>
<text x="66.1" y="99.2">C2</text>
<text x="83.1" y="97.4">A2</text>
<text x="83.1" y="99.2">B2</text>
<text x="220.1" y="99.9" transform="rotate(-90 220.1 99.9)">1</text>
<text x="66.1" y="102.7">C1</text>
<text x="66.2" y="106.3">A4</text>
<text x="83.1" y="106.3">A1</text>
<text x="83.1" y="102.7">B1</text>
<text x="101" y="103.7" transform="rotate(-90 101 103.7)">1</text>
<text x="184.6" y="105.5" transform="rotate(-90 184.6 105.5)">G1</text>
<text x="186.3" y="105.5" transform="rotate(-90 186.3 105.5)">G2</text>
<text x="188.1" y="105.5" transform="rotate(-90 188.1 105.5)">G3</text>
<text x="189.9" y="105.5" transform="rotate(-90 189.9 105.5)">G4</text>
<text x="253.9" y="105.2" transform="rotate(-90 253.9 105.2)">1</text>
<text x="17.4" y="110.8" transform="rotate(-90 17.4 110.8)">1</text>
<text x="26.3" y="112.6" transform="rotate(-90 26.3 112.6)">1</text>
<text x="35.2" y="112.6" transform="rotate(-90 35.2 112.6)">1</text>
<text x="44.1" y="112.6" transform="rotate(-90 44.1 112.6)">1</text>
<text x="53" y="112.6" transform="rotate(-90 53 112.6)">1</text>
<text x="66.1" y="109.9">C4</text>
<text x="66.2" y="108.1">B4</text>
<text x="101" y="108.8" transform="rotate(-90 101 108.8)">2</text>
<text x="117.9" y="112.4">BATT_ID</text>
<text x="145.5" y="111.6">1</text>
<text x="154.2" y="111.6">2</text>
<text x="157.9" y="108.8" transform="rotate(-90 157.9 108.8)">1</text>
<text x="177.5" y="108.1">1</text>
<text x="177.5" y="113.4">7</text>
<text x="177.5" y="109.9">3</text>
<text x="177.5" y="111.6">5</text>
<text x="196.8" y="108.1">2</text>
<text x="196.8" y="111.6">6</text>
<text x="196.8" y="109.9">4</text>
<text x="196.8" y="113.4">8</text>
<text x="271.7" y="110.6">BATT_THERM</text>
<text x="17.4" y="119.5" transform="rotate(-90 17.4 119.5)">2</text>
<text x="26.3" y="117.7" transform="rotate(-90 26.3 117.7)">2</text>
<text x="35.2" y="117.7" transform="rotate(-90 35.2 117.7)">2</text>
<text x="44.1" y="117.7" transform="rotate(-90 44.1 117.7)">2</text>
<text x="53" y="117.7" transform="rotate(-90 53 117.7)">2</text>
<text x="157.9" y="116.1" transform="rotate(-90 157.9 116.1)">1</text>
<text x="184.6" y="119" transform="rotate(-90 184.6 119)">G5</text>
<text x="186.3" y="119" transform="rotate(-90 186.3 119)">G6</text>
<text x="188.1" y="119" transform="rotate(-90 188.1 119)">G7</text>
<text x="189.9" y="119" transform="rotate(-90 189.9 119)">G8</text>
<text x="220.1" y="119.7" transform="rotate(-90 220.1 119.7)">1</text>
<text x="225.5" y="119.7" transform="rotate(-90 225.5 119.7)">1</text>
<text x="232.6" y="119.7" transform="rotate(-90 232.6 119.7)">1</text>
<text x="239.7" y="117.9" transform="rotate(-90 239.7 117.9)">1</text>
<text x="253.9" y="116.1" transform="rotate(-90 253.9 116.1)">2</text>
<text x="220.1" y="124.8" transform="rotate(-90 220.1 124.8)">2</text>
<text x="225.5" y="124.8" transform="rotate(-90 225.5 124.8)">2</text>
<text x="157.9" y="128.4" transform="rotate(-90 157.9 128.4)">2</text>
<text x="232.6" y="128.4" transform="rotate(-90 232.6 128.4)">2</text>
<text x="239.7" y="126.6" transform="rotate(-90 239.7 126.6)">2</text>
<text x="253.9" y="128.4" transform="rotate(-90 253.9 128.4)">1</text>
<text x="228.2" y="195.1">Title</text>
<text x="235.3" y="196.8">F3B</text>
<text x="228.2" y="200.4">Size</text>
<text x="230" y="202.2">A3</text>
<text x="235.3" y="200.4">Document Number</text>
<text x="235.3" y="202.2">SMB1390&amp;WL POWER</text>
<text x="286.8" y="200.4">Rev</text>
<text x="288.6" y="202.2">P0</text>
<text x="228.2" y="205.7">Date:</text>
<text x="237.4" y="205.7">Wednesday, May 08, 2019</text>
<text x="263.7" y="205.7">Sheet</text>
<text x="272.6" y="205.7">2</text>
<text x="278" y="205.7">of</text>
<text x="283.3" y="205.7">7</text>
</g>
<g font-size="1.6" fill="#004080">
<text x="166.2" y="88.9" transform="rotate(-90 166.2 88.9)">2</text>
<text x="173.3" y="89.8" transform="rotate(-90 173.3 89.8)">1</text>
<text x="173.3" y="87.1" transform="rotate(-90 173.3 87.1)">2</text>
<text x="166.2" y="91.6" transform="rotate(-90 166.2 91.6)">1</text>
<text x="70.3" y="96.7">IN1</text>
<text x="70.3" y="98.5">IN2</text>
<text x="70.3" y="100.3">IN3</text>
<text x="76.7" y="96.7">OUT1</text>
<text x="76.7" y="98.5">OUT2</text>
<text x="76.7" y="100.3">OUT3</text>
<text x="70.3" y="107.4">GND</text>
<text x="70.3" y="103.8">OVLO</text>
<text x="76.7" y="103.8">FLAG</text>
<text x="78.7" y="107.4">EN</text>
<text x="70.3" y="109.2">GND</text>
<text x="70.3" y="111">GND</text>
<text x="180.5" y="109.2">1</text>
<text x="180.5" y="111">3</text>
<text x="180.5" y="112.7">5</text>
<text x="185.7" y="109.7" transform="rotate(-90 185.7 109.7)">G1</text>
<text x="187.5" y="109.7" transform="rotate(-90 187.5 109.7)">G2</text>
<text x="189.3" y="109.7" transform="rotate(-90 189.3 109.7)">G3</text>
<text x="191" y="109.7" transform="rotate(-90 191 109.7)">G4</text>
<text x="193.8" y="109.2">2</text>
<text x="193.8" y="112.7">6</text>
<text x="193.8" y="111">4</text>
<text x="180.5" y="114.5">7</text>
<text x="185.7" y="114.7" transform="rotate(-90 185.7 114.7)">G5</text>
<text x="187.5" y="114.7" transform="rotate(-90 187.5 114.7)">G6</text>
<text x="189.3" y="114.7" transform="rotate(-90 189.3 114.7)">G7</text>
<text x="191" y="114.7" transform="rotate(-90 191 114.7)">G8</text>
<text x="193.8" y="114.5">8</text>
</g>
<g font-size="1.3">
<text x="30.8" y="1.3">5</text>
<text x="88.9" y="1.3">4</text>
<text x="146.9" y="1.3">3</text>
<text x="205" y="1.3">2</text>
<text x="263.1" y="1.3">1</text>
<text x=".5" y="28.4">D</text>
<text x="292.6" y="28.4">D</text>
<text x=".5" y="79.5">C</text>
<text x="292.6" y="79.5">C</text>
<text x=".5" y="130.6">B</text>
<text x="292.6" y="130.6">B</text>
<text x=".5" y="181.7">A</text>
<text x="292.6" y="181.7">A</text>
<text x="30.8" y="207.4">5</text>
<text x="88.9" y="207.4">4</text>
<text x="146.9" y="207.4">3</text>
<text x="205" y="207.4">2</text>
<text x="263.1" y="207.4">1</text>
</g>
</svg>
